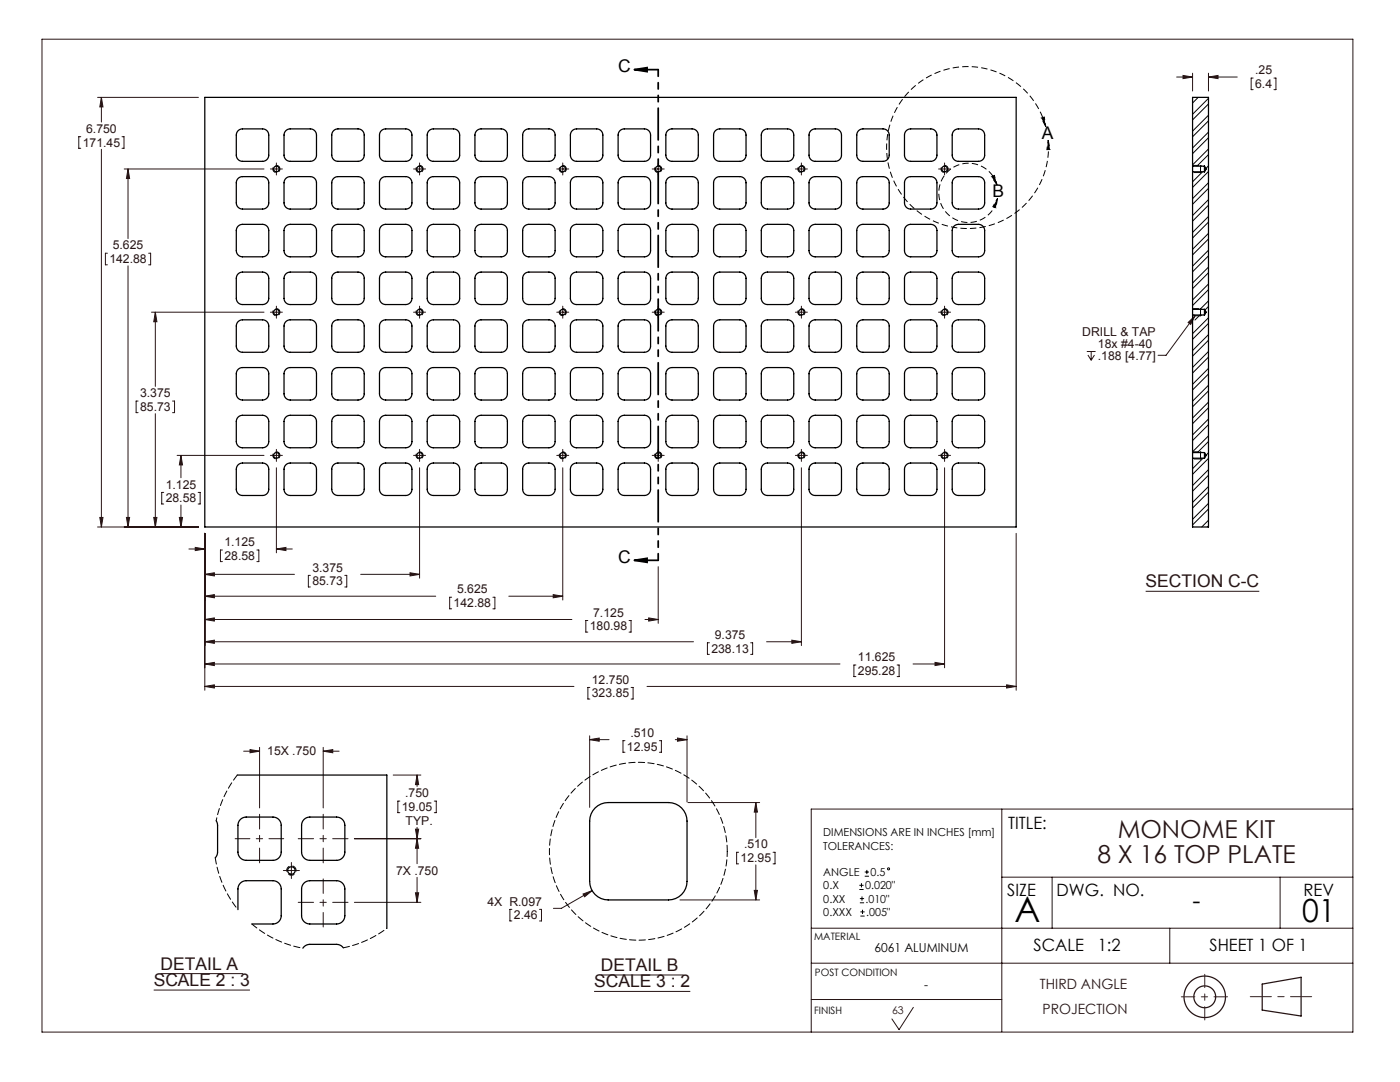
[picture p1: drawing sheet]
<svg xmlns="http://www.w3.org/2000/svg" width="279mm" height="216mm" viewBox="0 0 279 216" stroke-linecap="round" stroke-linejoin="round" font-family="sans-serif">
<g fill="none" stroke="#271414" stroke-width=".2">
<path d="M8.4 7.8h261.6v198.1h-261.6zM19.5 19.4h20.1M20.2 19.4l.4 1.9h-.7zM20.2 19.4v5M234.8 15.4h3.2M236.1 15.1l1.9 .3-1.9 .3zM238 14.6v3.6M241.2 15.4l1.9-.3v.6zM241.2 14.6v3.6M241.2 15.4h5.7M250.1 15.6h-.4v2.3h.4M254.2 15.6h.4v2.3h-.4"/>
<path d="M16.1 27.3h-.4v2.3h.4M20.2 29.8v75.4M24.4 27.3h.3v2.3h-.3M24.8 33.7h27.9M25.5 33.7l.4 1.9h-.7zM25.5 33.7v13.9M54.5 33.7h1.3M55.2 33.1v1.3M83.1 33.7h1.3M83.7 33.1v1.3M111.7 33.7h1.2M112.3 33.1v1.3"/>
<path d="M130.7 33.7h1.3M131.4 33.1v1.3M159.3 33.7h1.3M159.9 33.1v1.3M187.9 33.7h1.2M188.5 33.1v1.3M21.4 50.5h-.4v2.3h.4M25.5 53v52.2M29.7 50.5h.4v2.3h-.4M30.2 62.3h22.5M31 62.3l.3 1.9h-.6zM31 62.3v14.8"/>
<path d="M54.5 62.3h1.3M55.2 61.7v1.2M83.1 62.3h1.3M83.7 61.7v1.2M111.7 62.3h1.2M112.3 61.7v1.2M130.7 62.3h1.3M131.4 61.7v1.2M159.3 62.3h1.3M159.9 61.7v1.2M187.9 62.3h1.2M188.5 61.7v1.2"/>
<path d="M216.9 70.1h1.7M217.1 70.8l.7 1.1M217.8 70.1v1.8M218.4 70.8l-.6 1.1M237.1 64.4l1.4-1.4-.9 1.7zM238.5 63l-5.8 7.9h-1.6M27.6 80h-.4v2.3h.4M31 82.5v22.7M32.7 98.3h-.4v2.3h.4M34.4 80h.4v2.3h-.4M35.3 90.9h17.4M36.1 90.9l.3 1.9h-.6z"/>
<path d="M36.1 90.9v4.4M39.5 98.3h.4v2.3h-.4M54.5 90.9h1.3M55.2 90.2v1.3M55.2 93.3v17M83.1 90.9h1.3M83.7 90.2v1.3M83.7 93.3v22.1M111.7 90.9h1.2M112.3 90.2v1.3M112.3 93.3v26.4M130.7 90.9h1.3"/>
<path d="M131.4 90.2v1.3M159.3 90.9h1.3M159.9 90.2v1.3M159.9 93.3v35.5M187.9 90.9h1.2M188.5 90.2v1.3M188.5 93.3v40M19.5 105.2h20.1M19.9 103.3h.7l-.4 1.9zM25.2 103.3h.7l-.4 1.9zM30.7 103.3h.6l-.3 1.9zM35.8 103.3h.6l-.3 1.9z"/>
<path d="M36.1 100.8v4.4M37.7 109.5h3.2M39 109.2l1.9 .3-1.9 .4zM40.9 114.6l1.9-.3v.6zM40.9 119l1.9-.4v.7zM40.9 106.4v31.3M40.9 114.6h17.9M40.9 119h46.1M44.4 109.7h-.4v2.4h.4M51.3 109.7h.4v2.4h-.4M55.2 109.5l1.9-.3v.7zM55.2 109.5h3.1"/>
<path d="M61.9 114.8h-.4v2.3h.4M68.8 114.8h.4v2.3h-.4M72 114.6h11.7M81.8 114.3l1.9 .3-1.9 .3zM90.1 119.2h-.4v2.3h.4M98.4 119.2h.4v2.3h-.4M101.5 119h10.8M110.4 118.6l1.9 .4-1.9 .3zM131.4 113.1v11.3M202.8 106.4v31.3M228.6 118h22.7M40.9 123.6l1.9-.3v.6z"/>
<path d="M40.9 137l1.9-.3v.6zM40.9 128.1l1.9-.4v.7zM40.9 132.5l1.9-.3v.6zM40.9 123.6h73.2M40.9 137h73.6M40.9 128.1h97.5M40.9 132.5h126.7M117.3 123.8h-.4v2.3h.4M117.7 137.2h-.4v2.3h.4M125.5 123.8h.4v2.3h-.4M126 137.2h.3v2.3h-.3M128.7 123.6h2.7"/>
<path d="M129.1 137h73.7M129.5 123.3l1.9 .3-1.9 .3zM141.6 128.3h-.4v2.3h.4M149.8 128.3h.4v2.3h-.4M153 128.1h6.9M158 127.7l1.9 .4-1.9 .3zM170.8 132.7h-.4v2.3h.4M179 132.7h.4v2.3h-.4M182.2 132.5h6.3M186.6 132.2l1.9 .3-1.9 .3zM200.9 136.7l1.9 .3-1.9 .3zM48.6 149.9h3.2"/>
<path d="M49.9 149.6l1.9 .3-1.9 .3zM51.8 149.1v12.1M64.5 149.9l1.9-.3v.6zM64.5 149.1v12.1M64.5 149.9h3.2M78.5 154.7h5.5M79.8 159.8h-.4v2.4h.4M83.2 154.7l.4 1.9h-.7zM83.2 154.7v2.2M86.7 159.8h.4v2.4h-.4M117.7 147.6l1.9-.3v.6zM117.7 146.8v14.3"/>
<path d="M117.7 147.6h3.9M124.7 147.8h-.4v2.3h.4M131.6 147.8h.4v2.3h-.4M134.8 147.6h2.3M135.2 147.3l1.9 .3-1.9 .3zM137.1 146.8v13.2M57.3 173.7h1.7M58.2 172.9v1.6M70.7 167.4h13.3M82.9 165.4h.7l-.4 2zM82.9 178.1h.7l-.4 2zM83.2 167.4l.4 1.9h-.7z"/>
<path d="M83.2 165.1v7.2M83.2 175.1v5M116.4 178.4l1.8-.7-1.5 1.2zM118.2 177.7l-6.2 3.5h-1.6M135.7 179.6h15.9M137.3 160.1h14.3M147.4 170.1h-.4v2.3h.4M150.5 177.7h.7l-.4 1.9zM150.8 160.1l.4 1.9h-.7zM150.8 160.1v7M150.8 172.6v7M154.3 170.1h.4v2.3h-.4"/>
<path d="M199.9 175h70.1M199.9 161.4v44.5M210 175v10.2M255.5 175v10.2M270 161.4h-108.1v44.5M30.7 197.6h19.2M32 194.3h16.5M70.7 180.1h13.3M102.2 181.5h-.4v2.3h.4M107.7 181.5h.4v2.3h-.4M118.6 197.8h19.2M119.9 194.5h16.5"/>
<path d="M161.9 185.2h108.1M161.9 192.2h108.1M161.9 199.4h38M233.5 185.2v7M182.3 201l-2.9 4.5-1.4-2.2"/>
</g>
<g fill="none" stroke="#000" stroke-width=".2">
<path d="M239.6 33v1.4M239.6 61.6v1.4M239.6 90.2v1.4M171.5 177.5h.8M171.5 176.7h.8M171.6 179.3h.8M171.9 176.2v.9M172 178.9v.8M172.6 174.8h.8M172.6 174h.8M173 173.6v.8M171.6 180.1h.8"/>
<path d="M171.7 182.8h.9M171.7 182h.9M172.1 181.5v.9"/>
<circle cx="177.3" cy="173.4" r=".21"/>
</g>
<g fill="none" stroke="#000" stroke-width=".2" stroke-dasharray="1.3 .6" stroke-linecap="butt">
<path d="M55.9 33.7a.71 .71 0 0 0-1.1-.6 .71 .71 0 0 0-.1 1.2 .71 .71 0 0 0 1.2-.5v-.1M84.4 33.7a.71 .71 0 0 0-1-.6 .71 .71 0 0 0-.1 1.2 .71 .71 0 0 0 1.1-.5v-.1M113 33.7a.71 .71 0 0 0-1-.6 .71 .71 0 0 0-.1 1.2 .71 .71 0 0 0 1.1-.5v-.1M132.1 33.7a.71 .71 0 0 0-1.1-.6 .71 .71 0 0 0-.1 1.2 .71 .71 0 0 0 1.2-.5v-.1M160.6 33.7a.71 .71 0 0 0-1-.6 .71 .71 0 0 0-.1 1.2 .71 .71 0 0 0 1.1-.5v-.1M189.2 33.7a.71 .71 0 0 0-1-.6 .71 .71 0 0 0-.1 1.2 .71 .71 0 0 0 1.1-.5v-.1M199 36.9a5.9 5.9 0 0 0-9.3-3.1 5.9 5.9 0 0 0 .5 9.7 5.9 5.9 0 0 0 8.9-3.9M199 36.9l-1.1-1.6 .6-.3 .5 1.9M199.1 39.6l-.3 1.9-.6-.3 .9-1.6M208.7 25.3a16.2 16.2 0 0 0-26.4-7.9 16.2 16.2 0 0 0 4.9 27.1 16.2 16.2 0 0 0 22-16.6M208.7 25.3l-.9-1.7 .6-.2 .3 1.9M209.2 27.9l.4 1.9-.7 .1 .3-2"/>
<path d="M55.9 62.3a.71 .71 0 0 0-1.1-.6 .71 .71 0 0 0-.1 1.2 .71 .71 0 0 0 1.2-.5v-.1M84.4 62.3a.71 .71 0 0 0-1-.6 .71 .71 0 0 0-.1 1.2 .71 .71 0 0 0 1.1-.5v-.1M113 62.3a.71 .71 0 0 0-1-.6 .71 .71 0 0 0-.1 1.2 .71 .71 0 0 0 1.1-.5v-.1M132.1 62.3a.71 .71 0 0 0-1.1-.6 .71 .71 0 0 0-.1 1.2 .71 .71 0 0 0 1.2-.5v-.1M160.6 62.3a.71 .71 0 0 0-1-.6 .71 .71 0 0 0-.1 1.2 .71 .71 0 0 0 1.1-.5v-.1M189.2 62.3a.71 .71 0 0 0-1-.6 .71 .71 0 0 0-.1 1.2 .71 .71 0 0 0 1.1-.5v-.1M55.9 90.9a.71 .71 0 0 0-1.1-.7 .71 .71 0 0 0-.1 1.2 .71 .71 0 0 0 1.2-.4v-.1M84.4 90.9a.71 .71 0 0 0-1-.7 .71 .71 0 0 0-.1 1.2 .71 .71 0 0 0 1.1-.4v-.1M113 90.9a.71 .71 0 0 0-1-.7 .71 .71 0 0 0-.1 1.2 .71 .71 0 0 0 1.1-.4v-.1M132.1 90.9a.71 .71 0 0 0-1.1-.7 .71 .71 0 0 0-.1 1.2 .71 .71 0 0 0 1.2-.4v-.1M160.6 90.9a.71 .71 0 0 0-1-.7 .71 .71 0 0 0-.1 1.2 .71 .71 0 0 0 1.1-.4v-.1M189.2 90.9a.71 .71 0 0 0-1-.7 .71 .71 0 0 0-.1 1.2 .71 .71 0 0 0 1.1-.4v-.1"/>
<path d="M59.1 173.7a.95 .95 0 0 0-1.3-.9 .95 .95 0 0 0-.3 1.6 .95 .95 0 0 0 1.5-.4l.1-.3"/>
</g>
<path d="M126.6 13.9l2.5-.4v.8zM126.6 13.9h4.8M126.6 111.8l2.5-.4v.8zM126.6 111.8h4.8" fill="none" stroke="#000" stroke-width=".35"/>
<g fill="none" stroke="#271414" stroke-width=".25">
<path d="M251.9 196.4l7.8-1.4v7.7l-7.8-1.1z"/>
<circle cx="240.4" cy="198.9" r="4.1"/>
<circle cx="240.4" cy="198.9" r="2.18"/>
</g>
<path d="M238 33h1.6M239.6 33l.2 .2M239.6 34.4h-1.6M239.8 34.3l-.2 .1M238 61.6h1.6M239.6 61.6l.2 .1M239.6 63h-1.6M239.8 62.9l-.2 .1M238 90.2h1.6M239.6 90.2l.2 .1M239.6 91.6h-1.6M239.8 91.4l-.2 .2" fill="none" stroke="#000" stroke-width=".2" stroke-dasharray="1.3 .6"/>
<g fill="none" stroke="#271414" stroke-width=".2" stroke-dasharray="15.2 1.3 1.3 1.3">
<path d="M54.5 33.7h-.5M55.2 33.1v-.6M55.2 34.4v.5M55.8 33.7h.6M83.1 33.7h-.6M83.7 33.1v-.6M83.7 34.4v.5M84.4 33.7h.5M111.7 33.7h-.6M112.3 33.1v-.6M112.3 34.4v.5M112.9 33.7h.6"/>
<path d="M130.7 33.7h-.5M131.4 33.1v-.6M131.4 34.4v.5M132 33.7h.6M159.3 33.7h-.6M159.9 33.1v-.6M159.9 34.4v.5M160.6 33.7h.5M187.9 33.7h-.6M188.5 33.1v-.6M188.5 34.4v.5M189.1 33.7h.6"/>
<path d="M54.5 62.3h-.5M55.2 61.7v-.6M55.2 62.9v.6M55.8 62.3h.6M83.1 62.3h-.6M83.7 61.7v-.6M83.7 62.9v.6M84.4 62.3h.5M111.7 62.3h-.6M112.3 61.7v-.6M112.3 62.9v.6M112.9 62.3h.6"/>
<path d="M130.7 62.3h-.5M131.4 61.7v-.6M131.4 62.9v.6M132 62.3h.6M159.3 62.3h-.6M159.9 61.7v-.6M159.9 62.9v.6M160.6 62.3h.5M187.9 62.3h-.6M188.5 61.7v-.6M188.5 62.9v.6M189.1 62.3h.6"/>
<path d="M54.5 90.9h-.5M55.2 90.2v-.5M55.2 91.5v.6M55.8 90.9h.6M83.1 90.9h-.6M83.7 90.2v-.5M83.7 91.5v.6M84.4 90.9h.5M111.7 90.9h-.6M112.3 90.2v-.5M112.3 91.5v.6M112.9 90.9h.6"/>
<path d="M130.7 90.9h-.5M131.4 90.2v-.5M131.4 91.5v.6M132 90.9h.6M159.3 90.9h-.6M159.9 90.2v-.5M159.9 91.5v.6M160.6 90.9h.5M187.9 90.9h-.6M188.5 90.2v-.5M188.5 91.5v.6M189.1 90.9h.6"/>
<path d="M57.3 173.7h-.7M58.2 172.9v-.8M58.2 174.5v.8M59 173.7h.8"/>
</g>
<path d="M131.4 13.9v97.9" fill="none" stroke="#000" stroke-width=".35" stroke-dasharray="6.3 1.3 1.3 1.3 1.3 1.3" stroke-dashoffset="5"/>
<path d="M51.8 162.5v9.7M56.6 167.4h-9.7M64.5 162.5v9.7" fill="none" stroke="#271414" stroke-width=".2" stroke-dasharray="15.2 1.3 1.3 1.3" stroke-dashoffset="12.3"/>
<path d="M69.5 167.4h-10M69.5 180.1h-10" fill="none" stroke="#271414" stroke-width=".2" stroke-dasharray="15.2 1.3 1.3 1.3" stroke-dashoffset="12.2"/>
<path d="M64.5 175.4v9.6" fill="none" stroke="#271414" stroke-width=".2" stroke-dasharray="15.2 1.3 1.3 1.3" stroke-dashoffset="12.4"/>
<path d="M240.4 194.4v9.1" fill="none" stroke="#400040" stroke-width=".2" stroke-dasharray="15.2 1.3 1.3 1.3" stroke-dashoffset="12.6"/>
<path d="M235.8 198.9h9.2" fill="none" stroke="#400040" stroke-width=".2" stroke-dasharray="15.2 1.3 1.3 1.3" stroke-dashoffset="12.5"/>
<path d="M249.5 198.9h12.3" fill="none" stroke="#400040" stroke-width=".2" stroke-dasharray="15.2 1.3 1.3 1.3" stroke-dashoffset="11"/>
<g fill="#271414">
<path d="M237.1 64.4l1.4-1.4-.9 1.7z"/>
<path d="M236.1 15.1l1.9 .3-1.9 .3zM241.2 15.4l1.9-.3v.6z"/>
</g>
<g fill="#000">
<path d="M126.6 13.9l2.5-.4v.8zM126.6 111.8l2.5-.4v.8z"/>
<path d="M207.8 23.6l.6-.2 .3 1.9zM209.2 27.9l.4 1.9-.7 .1zM197.9 35.3l.6-.3 .5 1.9zM199.1 39.6l-.3 1.9-.6-.3z"/>
</g>
<g fill="#271414">
<path d="M40.9 123.6l1.9-.3v.6zM129.5 123.3l1.9 .3-1.9 .3zM83.2 154.7l.4 1.9h-.7zM82.9 165.4h.7l-.4 2zM83.2 167.4l.4 1.9h-.7zM82.9 178.1h.7l-.4 2zM64.5 149.9l1.9-.3v.6zM49.9 149.6l1.9 .3-1.9 .3z"/>
<path d="M40.9 137l1.9-.3v.6zM200.9 136.7l1.9 .3-1.9 .3zM39 109.2l1.9 .3-1.9 .4zM55.2 109.5l1.9-.3v.7zM40.9 114.6l1.9-.3v.6zM81.8 114.3l1.9 .3-1.9 .3zM40.9 119l1.9-.4v.7zM110.4 118.6l1.9 .4-1.9 .3zM40.9 128.1l1.9-.4v.7zM158 127.7l1.9 .4-1.9 .3zM40.9 132.5l1.9-.3v.6zM186.6 132.2l1.9 .3-1.9 .3zM35.8 103.3h.6l-.3 1.9zM36.1 90.9l.3 1.9h-.6zM30.7 103.3h.6l-.3 1.9zM31 62.3l.3 1.9h-.6zM25.2 103.3h.7l-.4 1.9zM25.5 33.7l.4 1.9h-.7zM19.9 103.3h.7l-.4 1.9zM20.2 19.4l.4 1.9h-.7zM117.7 147.6l1.9-.3v.6zM135.2 147.3l1.9 .3-1.9 .3zM150.8 160.1l.4 1.9h-.7zM150.5 177.7h.7l-.4 1.9zM116.4 178.4l.3 .5 1.5-1.2z"/>
</g>
<g fill="none" stroke="#000" stroke-width=".25">
<path d="M40.9 19.4h161.9v85.8h-161.9zM47.5 35.6l.9-.4h4a1.23 1.23 0 0 1 1.2 1.3v4a1.23 1.23 0 0 1-1.2 1.2h-4a1.23 1.23 0 0 1-1.2-1.2v-4zM47.5 26.1l.9-.4h4a1.23 1.23 0 0 1 1.2 1.2v4.1a1.23 1.23 0 0 1-1.2 1.2h-4a1.23 1.23 0 0 1-1.2-1.2v-4.1zM57 35.6l.9-.4h4a1.23 1.23 0 0 1 1.3 1.3v4a1.23 1.23 0 0 1-1.3 1.2h-4a1.23 1.23 0 0 1-1.2-1.2v-4zM57 26.1l.9-.4h4a1.23 1.23 0 0 1 1.3 1.2v4.1a1.23 1.23 0 0 1-1.3 1.2h-4a1.23 1.23 0 0 1-1.2-1.2v-4.1zM66.6 35.6l.8-.4h4.1a1.23 1.23 0 0 1 1.2 1.3v4a1.23 1.23 0 0 1-1.2 1.2h-4.1a1.23 1.23 0 0 1-1.2-1.2v-4zM66.6 26.1l.8-.4h4.1a1.23 1.23 0 0 1 1.2 1.2v4.1a1.23 1.23 0 0 1-1.2 1.2h-4.1a1.23 1.23 0 0 1-1.2-1.2v-4.1zM76.1 35.6l.9-.4h4a1.23 1.23 0 0 1 1.2 1.3v4a1.23 1.23 0 0 1-1.2 1.2h-4a1.23 1.23 0 0 1-1.3-1.2v-4zM76.1 26.1l.9-.4h4a1.23 1.23 0 0 1 1.2 1.2v4.1a1.23 1.23 0 0 1-1.2 1.2h-4a1.23 1.23 0 0 1-1.3-1.2v-4.1zM85.6 35.6l.9-.4h4a1.23 1.23 0 0 1 1.2 1.3v4a1.23 1.23 0 0 1-1.2 1.2h-4a1.23 1.23 0 0 1-1.2-1.2v-4zM85.6 26.1l.9-.4h4a1.23 1.23 0 0 1 1.2 1.2v4.1a1.23 1.23 0 0 1-1.2 1.2h-4a1.23 1.23 0 0 1-1.2-1.2v-4.1zM95.1 35.6l.9-.4h4a1.23 1.23 0 0 1 1.3 1.3v4a1.23 1.23 0 0 1-1.3 1.2h-4a1.23 1.23 0 0 1-1.2-1.2v-4z"/>
<path d="M95.1 26.1l.9-.4h4a1.23 1.23 0 0 1 1.3 1.2v4.1a1.23 1.23 0 0 1-1.3 1.2h-4a1.23 1.23 0 0 1-1.2-1.2v-4.1zM104.7 35.6l.8-.4h4.1a1.23 1.23 0 0 1 1.2 1.3v4a1.23 1.23 0 0 1-1.2 1.2h-4.1a1.23 1.23 0 0 1-1.2-1.2v-4zM104.7 26.1l.8-.4h4.1a1.23 1.23 0 0 1 1.2 1.2v4.1a1.23 1.23 0 0 1-1.2 1.2h-4.1a1.23 1.23 0 0 1-1.2-1.2v-4.1zM114.2 35.6l.9-.4h4a1.23 1.23 0 0 1 1.2 1.3v4a1.23 1.23 0 0 1-1.2 1.2h-4a1.23 1.23 0 0 1-1.3-1.2v-4zM114.2 26.1l.9-.4h4a1.23 1.23 0 0 1 1.2 1.2v4.1a1.23 1.23 0 0 1-1.2 1.2h-4a1.23 1.23 0 0 1-1.3-1.2v-4.1zM123.7 35.6l.9-.4h4a1.23 1.23 0 0 1 1.2 1.3v4a1.23 1.23 0 0 1-1.2 1.2h-4a1.23 1.23 0 0 1-1.2-1.2v-4zM123.7 26.1l.9-.4h4a1.23 1.23 0 0 1 1.2 1.2v4.1a1.23 1.23 0 0 1-1.2 1.2h-4a1.23 1.23 0 0 1-1.2-1.2v-4.1zM133.2 35.6l.9-.4h4a1.23 1.23 0 0 1 1.3 1.3v4a1.23 1.23 0 0 1-1.3 1.2h-4a1.23 1.23 0 0 1-1.2-1.2v-4zM133.2 26.1l.9-.4h4a1.23 1.23 0 0 1 1.3 1.2v4.1a1.23 1.23 0 0 1-1.3 1.2h-4a1.23 1.23 0 0 1-1.2-1.2v-4.1zM142.8 35.6l.8-.4h4.1a1.23 1.23 0 0 1 1.2 1.3v4a1.23 1.23 0 0 1-1.2 1.2h-4.1a1.23 1.23 0 0 1-1.2-1.2v-4zM142.8 26.1l.8-.4h4.1a1.23 1.23 0 0 1 1.2 1.2v4.1a1.23 1.23 0 0 1-1.2 1.2h-4.1a1.23 1.23 0 0 1-1.2-1.2v-4.1zM152.3 35.6l.9-.4h4a1.23 1.23 0 0 1 1.2 1.3v4a1.23 1.23 0 0 1-1.2 1.2h-4a1.23 1.23 0 0 1-1.3-1.2v-4z"/>
<path d="M152.3 26.1l.9-.4h4a1.23 1.23 0 0 1 1.2 1.2v4.1a1.23 1.23 0 0 1-1.2 1.2h-4a1.23 1.23 0 0 1-1.3-1.2v-4.1zM161.8 35.6l.9-.4h4a1.23 1.23 0 0 1 1.2 1.3v4a1.23 1.23 0 0 1-1.2 1.2h-4a1.23 1.23 0 0 1-1.2-1.2v-4zM161.8 26.1l.9-.4h4a1.23 1.23 0 0 1 1.2 1.2v4.1a1.23 1.23 0 0 1-1.2 1.2h-4a1.23 1.23 0 0 1-1.2-1.2v-4.1zM171.3 35.6l.9-.4h4a1.23 1.23 0 0 1 1.3 1.3v4a1.23 1.23 0 0 1-1.3 1.2h-4a1.23 1.23 0 0 1-1.2-1.2v-4zM171.3 26.1l.9-.4h4a1.23 1.23 0 0 1 1.3 1.2v4.1a1.23 1.23 0 0 1-1.3 1.2h-4a1.23 1.23 0 0 1-1.2-1.2v-4.1zM180.9 35.6l.8-.4h4.1a1.23 1.23 0 0 1 1.2 1.3v4a1.23 1.23 0 0 1-1.2 1.2h-4.1a1.23 1.23 0 0 1-1.2-1.2v-4zM180.9 26.1l.8-.4h4.1a1.23 1.23 0 0 1 1.2 1.2v4.1a1.23 1.23 0 0 1-1.2 1.2h-4.1a1.23 1.23 0 0 1-1.2-1.2v-4.1zM190.4 35.6l.9-.4h4a1.23 1.23 0 0 1 1.2 1.3v4a1.23 1.23 0 0 1-1.2 1.2h-4a1.23 1.23 0 0 1-1.3-1.2v-4zM190.4 26.1l.9-.4h4a1.23 1.23 0 0 1 1.2 1.2v4.1a1.23 1.23 0 0 1-1.2 1.2h-4a1.23 1.23 0 0 1-1.3-1.2v-4.1zM238 33.2v1.1M238 33.2v-13.8h3.2v85.8h-3.2v-13.8M238 33.2h2.4"/>
<path d="M238 34.3v27.4M238 34.3h2.4M240.4 33.2v1.1M240.4 33.2l.3 .5-.3 .6M47.5 54.7l.9-.4h4a1.23 1.23 0 0 1 1.2 1.2v4a1.23 1.23 0 0 1-1.2 1.3h-4a1.23 1.23 0 0 1-1.2-1.3v-4zM47.5 45.1l.9-.3h4a1.23 1.23 0 0 1 1.2 1.2v4a1.23 1.23 0 0 1-1.2 1.2h-4a1.23 1.23 0 0 1-1.2-1.2v-4zM57 54.7l.9-.4h4a1.23 1.23 0 0 1 1.3 1.2v4a1.23 1.23 0 0 1-1.3 1.3h-4a1.23 1.23 0 0 1-1.2-1.3v-4zM57 45.1l.9-.3h4a1.23 1.23 0 0 1 1.3 1.2v4a1.23 1.23 0 0 1-1.3 1.2h-4a1.23 1.23 0 0 1-1.2-1.2v-4zM66.6 54.7l.8-.4h4.1a1.23 1.23 0 0 1 1.2 1.2v4a1.23 1.23 0 0 1-1.2 1.3h-4.1a1.23 1.23 0 0 1-1.2-1.3v-4zM66.6 45.1l.8-.3h4.1a1.23 1.23 0 0 1 1.2 1.2v4a1.23 1.23 0 0 1-1.2 1.2h-4.1a1.23 1.23 0 0 1-1.2-1.2v-4zM76.1 54.7l.9-.4h4a1.23 1.23 0 0 1 1.2 1.2v4a1.23 1.23 0 0 1-1.2 1.3h-4a1.23 1.23 0 0 1-1.3-1.3v-4zM76.1 45.1l.9-.3h4a1.23 1.23 0 0 1 1.2 1.2v4a1.23 1.23 0 0 1-1.2 1.2h-4a1.23 1.23 0 0 1-1.3-1.2v-4z"/>
<path d="M85.6 54.7l.9-.4h4a1.23 1.23 0 0 1 1.2 1.2v4a1.23 1.23 0 0 1-1.2 1.3h-4a1.23 1.23 0 0 1-1.2-1.3v-4zM85.6 45.1l.9-.3h4a1.23 1.23 0 0 1 1.2 1.2v4a1.23 1.23 0 0 1-1.2 1.2h-4a1.23 1.23 0 0 1-1.2-1.2v-4zM95.1 54.7l.9-.4h4a1.23 1.23 0 0 1 1.3 1.2v4a1.23 1.23 0 0 1-1.3 1.3h-4a1.23 1.23 0 0 1-1.2-1.3v-4zM95.1 45.1l.9-.3h4a1.23 1.23 0 0 1 1.3 1.2v4a1.23 1.23 0 0 1-1.3 1.2h-4a1.23 1.23 0 0 1-1.2-1.2v-4zM104.7 54.7l.8-.4h4.1a1.23 1.23 0 0 1 1.2 1.2v4a1.23 1.23 0 0 1-1.2 1.3h-4.1a1.23 1.23 0 0 1-1.2-1.3v-4zM104.7 45.1l.8-.3h4.1a1.23 1.23 0 0 1 1.2 1.2v4a1.23 1.23 0 0 1-1.2 1.2h-4.1a1.23 1.23 0 0 1-1.2-1.2v-4zM114.2 54.7l.9-.4h4a1.23 1.23 0 0 1 1.2 1.2v4a1.23 1.23 0 0 1-1.2 1.3h-4a1.23 1.23 0 0 1-1.3-1.3v-4zM114.2 45.1l.9-.3h4a1.23 1.23 0 0 1 1.2 1.2v4a1.23 1.23 0 0 1-1.2 1.2h-4a1.23 1.23 0 0 1-1.3-1.2v-4zM123.7 54.7l.9-.4h4a1.23 1.23 0 0 1 1.2 1.2v4a1.23 1.23 0 0 1-1.2 1.3h-4a1.23 1.23 0 0 1-1.2-1.3v-4zM123.7 45.1l.9-.3h4a1.23 1.23 0 0 1 1.2 1.2v4a1.23 1.23 0 0 1-1.2 1.2h-4a1.23 1.23 0 0 1-1.2-1.2v-4zM133.2 54.7l.9-.4h4a1.23 1.23 0 0 1 1.3 1.2v4a1.23 1.23 0 0 1-1.3 1.3h-4a1.23 1.23 0 0 1-1.2-1.3v-4zM133.2 45.1l.9-.3h4a1.23 1.23 0 0 1 1.3 1.2v4a1.23 1.23 0 0 1-1.3 1.2h-4a1.23 1.23 0 0 1-1.2-1.2v-4z"/>
<path d="M142.8 54.7l.8-.4h4.1a1.23 1.23 0 0 1 1.2 1.2v4a1.23 1.23 0 0 1-1.2 1.3h-4.1a1.23 1.23 0 0 1-1.2-1.3v-4zM142.8 45.1l.8-.3h4.1a1.23 1.23 0 0 1 1.2 1.2v4a1.23 1.23 0 0 1-1.2 1.2h-4.1a1.23 1.23 0 0 1-1.2-1.2v-4zM152.3 54.7l.9-.4h4a1.23 1.23 0 0 1 1.2 1.2v4a1.23 1.23 0 0 1-1.2 1.3h-4a1.23 1.23 0 0 1-1.3-1.3v-4zM152.3 45.1l.9-.3h4a1.23 1.23 0 0 1 1.2 1.2v4a1.23 1.23 0 0 1-1.2 1.2h-4a1.23 1.23 0 0 1-1.3-1.2v-4zM161.8 54.7l.9-.4h4a1.23 1.23 0 0 1 1.2 1.2v4a1.23 1.23 0 0 1-1.2 1.3h-4a1.23 1.23 0 0 1-1.2-1.3v-4zM161.8 45.1l.9-.3h4a1.23 1.23 0 0 1 1.2 1.2v4a1.23 1.23 0 0 1-1.2 1.2h-4a1.23 1.23 0 0 1-1.2-1.2v-4zM171.3 54.7l.9-.4h4a1.23 1.23 0 0 1 1.3 1.2v4a1.23 1.23 0 0 1-1.3 1.3h-4a1.23 1.23 0 0 1-1.2-1.3v-4zM171.3 45.1l.9-.3h4a1.23 1.23 0 0 1 1.3 1.2v4a1.23 1.23 0 0 1-1.3 1.2h-4a1.23 1.23 0 0 1-1.2-1.2v-4zM180.9 54.7l.8-.4h4.1a1.23 1.23 0 0 1 1.2 1.2v4a1.23 1.23 0 0 1-1.2 1.3h-4.1a1.23 1.23 0 0 1-1.2-1.3v-4zM180.9 45.1l.8-.3h4.1a1.23 1.23 0 0 1 1.2 1.2v4a1.23 1.23 0 0 1-1.2 1.2h-4.1a1.23 1.23 0 0 1-1.2-1.2v-4zM190.4 54.7l.9-.4h4a1.23 1.23 0 0 1 1.2 1.2v4a1.23 1.23 0 0 1-1.2 1.3h-4a1.23 1.23 0 0 1-1.3-1.3v-4zM190.4 45.1l.9-.3h4a1.23 1.23 0 0 1 1.2 1.2v4a1.23 1.23 0 0 1-1.2 1.2h-4a1.23 1.23 0 0 1-1.3-1.2v-4z"/>
<path d="M47.5 73.7l.9-.4h4a1.23 1.23 0 0 1 1.2 1.3v4a1.23 1.23 0 0 1-1.2 1.2h-4a1.23 1.23 0 0 1-1.2-1.2v-4zM47.5 64.2l.9-.4h4a1.23 1.23 0 0 1 1.2 1.2v4.1a1.23 1.23 0 0 1-1.2 1.2h-4a1.23 1.23 0 0 1-1.2-1.2v-4.1zM57 73.7l.9-.4h4a1.23 1.23 0 0 1 1.3 1.3v4a1.23 1.23 0 0 1-1.3 1.2h-4a1.23 1.23 0 0 1-1.2-1.2v-4zM57 64.2l.9-.4h4a1.23 1.23 0 0 1 1.3 1.2v4.1a1.23 1.23 0 0 1-1.3 1.2h-4a1.23 1.23 0 0 1-1.2-1.2v-4.1zM66.6 73.7l.8-.4h4.1a1.23 1.23 0 0 1 1.2 1.3v4a1.23 1.23 0 0 1-1.2 1.2h-4.1a1.23 1.23 0 0 1-1.2-1.2v-4zM66.6 64.2l.8-.4h4.1a1.23 1.23 0 0 1 1.2 1.2v4.1a1.23 1.23 0 0 1-1.2 1.2h-4.1a1.23 1.23 0 0 1-1.2-1.2v-4.1zM76.1 73.7l.9-.4h4a1.23 1.23 0 0 1 1.2 1.3v4a1.23 1.23 0 0 1-1.2 1.2h-4a1.23 1.23 0 0 1-1.3-1.2v-4zM76.1 64.2l.9-.4h4a1.23 1.23 0 0 1 1.2 1.2v4.1a1.23 1.23 0 0 1-1.2 1.2h-4a1.23 1.23 0 0 1-1.3-1.2v-4.1zM85.6 73.7l.9-.4h4a1.23 1.23 0 0 1 1.2 1.3v4a1.23 1.23 0 0 1-1.2 1.2h-4a1.23 1.23 0 0 1-1.2-1.2v-4zM85.6 64.2l.9-.4h4a1.23 1.23 0 0 1 1.2 1.2v4.1a1.23 1.23 0 0 1-1.2 1.2h-4a1.23 1.23 0 0 1-1.2-1.2v-4.1zM95.1 73.7l.9-.4h4a1.23 1.23 0 0 1 1.3 1.3v4a1.23 1.23 0 0 1-1.3 1.2h-4a1.23 1.23 0 0 1-1.2-1.2v-4zM95.1 64.2l.9-.4h4a1.23 1.23 0 0 1 1.3 1.2v4.1a1.23 1.23 0 0 1-1.3 1.2h-4a1.23 1.23 0 0 1-1.2-1.2v-4.1z"/>
<path d="M104.7 73.7l.8-.4h4.1a1.23 1.23 0 0 1 1.2 1.3v4a1.23 1.23 0 0 1-1.2 1.2h-4.1a1.23 1.23 0 0 1-1.2-1.2v-4zM104.7 64.2l.8-.4h4.1a1.23 1.23 0 0 1 1.2 1.2v4.1a1.23 1.23 0 0 1-1.2 1.2h-4.1a1.23 1.23 0 0 1-1.2-1.2v-4.1zM114.2 73.7l.9-.4h4a1.23 1.23 0 0 1 1.2 1.3v4a1.23 1.23 0 0 1-1.2 1.2h-4a1.23 1.23 0 0 1-1.3-1.2v-4zM114.2 64.2l.9-.4h4a1.23 1.23 0 0 1 1.2 1.2v4.1a1.23 1.23 0 0 1-1.2 1.2h-4a1.23 1.23 0 0 1-1.3-1.2v-4.1zM123.7 73.7l.9-.4h4a1.23 1.23 0 0 1 1.2 1.3v4a1.23 1.23 0 0 1-1.2 1.2h-4a1.23 1.23 0 0 1-1.2-1.2v-4zM123.7 64.2l.9-.4h4a1.23 1.23 0 0 1 1.2 1.2v4.1a1.23 1.23 0 0 1-1.2 1.2h-4a1.23 1.23 0 0 1-1.2-1.2v-4.1zM133.2 73.7l.9-.4h4a1.23 1.23 0 0 1 1.3 1.3v4a1.23 1.23 0 0 1-1.3 1.2h-4a1.23 1.23 0 0 1-1.2-1.2v-4zM133.2 64.2l.9-.4h4a1.23 1.23 0 0 1 1.3 1.2v4.1a1.23 1.23 0 0 1-1.3 1.2h-4a1.23 1.23 0 0 1-1.2-1.2v-4.1zM142.8 73.7l.8-.4h4.1a1.23 1.23 0 0 1 1.2 1.3v4a1.23 1.23 0 0 1-1.2 1.2h-4.1a1.23 1.23 0 0 1-1.2-1.2v-4zM142.8 64.2l.8-.4h4.1a1.23 1.23 0 0 1 1.2 1.2v4.1a1.23 1.23 0 0 1-1.2 1.2h-4.1a1.23 1.23 0 0 1-1.2-1.2v-4.1zM152.3 73.7l.9-.4h4a1.23 1.23 0 0 1 1.2 1.3v4a1.23 1.23 0 0 1-1.2 1.2h-4a1.23 1.23 0 0 1-1.3-1.2v-4zM152.3 64.2l.9-.4h4a1.23 1.23 0 0 1 1.2 1.2v4.1a1.23 1.23 0 0 1-1.2 1.2h-4a1.23 1.23 0 0 1-1.3-1.2v-4.1z"/>
<path d="M161.8 73.7l.9-.4h4a1.23 1.23 0 0 1 1.2 1.3v4a1.23 1.23 0 0 1-1.2 1.2h-4a1.23 1.23 0 0 1-1.2-1.2v-4zM161.8 64.2l.9-.4h4a1.23 1.23 0 0 1 1.2 1.2v4.1a1.23 1.23 0 0 1-1.2 1.2h-4a1.23 1.23 0 0 1-1.2-1.2v-4.1zM171.3 73.7l.9-.4h4a1.23 1.23 0 0 1 1.3 1.3v4a1.23 1.23 0 0 1-1.3 1.2h-4a1.23 1.23 0 0 1-1.2-1.2v-4zM171.3 64.2l.9-.4h4a1.23 1.23 0 0 1 1.3 1.2v4.1a1.23 1.23 0 0 1-1.3 1.2h-4a1.23 1.23 0 0 1-1.2-1.2v-4.1zM180.9 73.7l.8-.4h4.1a1.23 1.23 0 0 1 1.2 1.3v4a1.23 1.23 0 0 1-1.2 1.2h-4.1a1.23 1.23 0 0 1-1.2-1.2v-4zM180.9 64.2l.8-.4h4.1a1.23 1.23 0 0 1 1.2 1.2v4.1a1.23 1.23 0 0 1-1.2 1.2h-4.1a1.23 1.23 0 0 1-1.2-1.2v-4.1zM190.4 73.7l.9-.4h4a1.23 1.23 0 0 1 1.2 1.3v4a1.23 1.23 0 0 1-1.2 1.2h-4a1.23 1.23 0 0 1-1.3-1.2v-4zM190.4 64.2l.9-.4h4a1.23 1.23 0 0 1 1.2 1.2v4.1a1.23 1.23 0 0 1-1.2 1.2h-4a1.23 1.23 0 0 1-1.3-1.2v-4.1zM238 61.7v1.2M238 62.9v27.4M238 62.9h2.4M238 61.7h2.4"/>
<path d="M240.4 61.7v1.2M240.4 61.7l.3 .6-.3 .6M47.5 92.8l.9-.4h4a1.23 1.23 0 0 1 1.2 1.2v4a1.23 1.23 0 0 1-1.2 1.3h-4a1.23 1.23 0 0 1-1.2-1.3v-4zM47.5 83.2l.9-.3h4a1.23 1.23 0 0 1 1.2 1.2v4a1.23 1.23 0 0 1-1.2 1.2h-4a1.23 1.23 0 0 1-1.2-1.2v-4zM57 92.8l.9-.4h4a1.23 1.23 0 0 1 1.3 1.2v4a1.23 1.23 0 0 1-1.3 1.3h-4a1.23 1.23 0 0 1-1.2-1.3v-4zM57 83.2l.9-.3h4a1.23 1.23 0 0 1 1.3 1.2v4a1.23 1.23 0 0 1-1.3 1.2h-4a1.23 1.23 0 0 1-1.2-1.2v-4zM66.6 92.8l.8-.4h4.1a1.23 1.23 0 0 1 1.2 1.2v4a1.23 1.23 0 0 1-1.2 1.3h-4.1a1.23 1.23 0 0 1-1.2-1.3v-4zM66.6 83.2l.8-.3h4.1a1.23 1.23 0 0 1 1.2 1.2v4a1.23 1.23 0 0 1-1.2 1.2h-4.1a1.23 1.23 0 0 1-1.2-1.2v-4zM76.1 92.8l.9-.4h4a1.23 1.23 0 0 1 1.2 1.2v4a1.23 1.23 0 0 1-1.2 1.3h-4a1.23 1.23 0 0 1-1.3-1.3v-4zM76.1 83.2l.9-.3h4a1.23 1.23 0 0 1 1.2 1.2v4a1.23 1.23 0 0 1-1.2 1.2h-4a1.23 1.23 0 0 1-1.3-1.2v-4zM85.6 92.8l.9-.4h4a1.23 1.23 0 0 1 1.2 1.2v4a1.23 1.23 0 0 1-1.2 1.3h-4a1.23 1.23 0 0 1-1.2-1.3v-4zM85.6 83.2l.9-.3h4a1.23 1.23 0 0 1 1.2 1.2v4a1.23 1.23 0 0 1-1.2 1.2h-4a1.23 1.23 0 0 1-1.2-1.2v-4z"/>
<path d="M95.1 92.8l.9-.4h4a1.23 1.23 0 0 1 1.3 1.2v4a1.23 1.23 0 0 1-1.3 1.3h-4a1.23 1.23 0 0 1-1.2-1.3v-4zM95.1 83.2l.9-.3h4a1.23 1.23 0 0 1 1.3 1.2v4a1.23 1.23 0 0 1-1.3 1.2h-4a1.23 1.23 0 0 1-1.2-1.2v-4zM104.7 92.8l.8-.4h4.1a1.23 1.23 0 0 1 1.2 1.2v4a1.23 1.23 0 0 1-1.2 1.3h-4.1a1.23 1.23 0 0 1-1.2-1.3v-4zM104.7 83.2l.8-.3h4.1a1.23 1.23 0 0 1 1.2 1.2v4a1.23 1.23 0 0 1-1.2 1.2h-4.1a1.23 1.23 0 0 1-1.2-1.2v-4zM114.2 92.8l.9-.4h4a1.23 1.23 0 0 1 1.2 1.2v4a1.23 1.23 0 0 1-1.2 1.3h-4a1.23 1.23 0 0 1-1.3-1.3v-4zM114.2 83.2l.9-.3h4a1.23 1.23 0 0 1 1.2 1.2v4a1.23 1.23 0 0 1-1.2 1.2h-4a1.23 1.23 0 0 1-1.3-1.2v-4zM123.7 92.8l.9-.4h4a1.23 1.23 0 0 1 1.2 1.2v4a1.23 1.23 0 0 1-1.2 1.3h-4a1.23 1.23 0 0 1-1.2-1.3v-4zM123.7 83.2l.9-.3h4a1.23 1.23 0 0 1 1.2 1.2v4a1.23 1.23 0 0 1-1.2 1.2h-4a1.23 1.23 0 0 1-1.2-1.2v-4zM133.2 92.8l.9-.4h4a1.23 1.23 0 0 1 1.3 1.2v4a1.23 1.23 0 0 1-1.3 1.3h-4a1.23 1.23 0 0 1-1.2-1.3v-4zM133.2 83.2l.9-.3h4a1.23 1.23 0 0 1 1.3 1.2v4a1.23 1.23 0 0 1-1.3 1.2h-4a1.23 1.23 0 0 1-1.2-1.2v-4zM142.8 92.8l.8-.4h4.1a1.23 1.23 0 0 1 1.2 1.2v4a1.23 1.23 0 0 1-1.2 1.3h-4.1a1.23 1.23 0 0 1-1.2-1.3v-4zM142.8 83.2l.8-.3h4.1a1.23 1.23 0 0 1 1.2 1.2v4a1.23 1.23 0 0 1-1.2 1.2h-4.1a1.23 1.23 0 0 1-1.2-1.2v-4z"/>
<path d="M152.3 92.8l.9-.4h4a1.23 1.23 0 0 1 1.2 1.2v4a1.23 1.23 0 0 1-1.2 1.3h-4a1.23 1.23 0 0 1-1.3-1.3v-4zM152.3 83.2l.9-.3h4a1.23 1.23 0 0 1 1.2 1.2v4a1.23 1.23 0 0 1-1.2 1.2h-4a1.23 1.23 0 0 1-1.3-1.2v-4zM161.8 92.8l.9-.4h4a1.23 1.23 0 0 1 1.2 1.2v4a1.23 1.23 0 0 1-1.2 1.3h-4a1.23 1.23 0 0 1-1.2-1.3v-4zM161.8 83.2l.9-.3h4a1.23 1.23 0 0 1 1.2 1.2v4a1.23 1.23 0 0 1-1.2 1.2h-4a1.23 1.23 0 0 1-1.2-1.2v-4zM171.3 92.8l.9-.4h4a1.23 1.23 0 0 1 1.3 1.2v4a1.23 1.23 0 0 1-1.3 1.3h-4a1.23 1.23 0 0 1-1.2-1.3v-4zM171.3 83.2l.9-.3h4a1.23 1.23 0 0 1 1.3 1.2v4a1.23 1.23 0 0 1-1.3 1.2h-4a1.23 1.23 0 0 1-1.2-1.2v-4zM180.9 92.8l.8-.4h4.1a1.23 1.23 0 0 1 1.2 1.2v4a1.23 1.23 0 0 1-1.2 1.3h-4.1a1.23 1.23 0 0 1-1.2-1.3v-4zM180.9 83.2l.8-.3h4.1a1.23 1.23 0 0 1 1.2 1.2v4a1.23 1.23 0 0 1-1.2 1.2h-4.1a1.23 1.23 0 0 1-1.2-1.2v-4zM190.4 92.8l.9-.4h4a1.23 1.23 0 0 1 1.2 1.2v4a1.23 1.23 0 0 1-1.2 1.3h-4a1.23 1.23 0 0 1-1.3-1.3v-4zM190.4 83.2l.9-.3h4a1.23 1.23 0 0 1 1.2 1.2v4a1.23 1.23 0 0 1-1.2 1.2h-4a1.23 1.23 0 0 1-1.3-1.2v-4zM238 90.3v1.1M238 91.4h2.4"/>
<path d="M238 90.3h2.4M240.4 90.3v1.1M240.4 90.3l.3 .6-.3 .5M47.4 154.7h29.8v30.5M43.1 163.8l.3 .9v5.3l-.1 .7-.3 .5M48 163.5l.5-.3 .6-.2h5.4a1.64 1.64 0 0 1 1.6 1.7v5.3a1.64 1.64 0 0 1-1.6 1.7h-5.4a1.64 1.64 0 0 1-1.6-1.7v-5.3l.1-.7zM60.7 176.2l.5-.3 .6-.2h5.4a1.64 1.64 0 0 1 1.6 1.7v5.3a1.64 1.64 0 0 1-1.6 1.7h-5.4a1.64 1.64 0 0 1-1.6-1.7v-5.3l.1-.7zM60.7 163.5l.5-.3 .6-.2h5.4a1.64 1.64 0 0 1 1.6 1.7v5.3a1.64 1.64 0 0 1-1.6 1.7h-5.4a1.64 1.64 0 0 1-1.6-1.7v-5.3l.1-.7zM118.8 161.2a3.7 3.7 0 0 1 2.6-1.1h12a3.7 3.7 0 0 1 3.7 3.7v12.1a3.7 3.7 0 0 1-3.7 3.7h-12a3.7 3.7 0 0 1-3.7-3.7v-12.1a3.7 3.7 0 0 1 1.1-2.6zM47.5 181.5v-4.1a1.64 1.64 0 0 1 1.6-1.7h5.4a1.64 1.64 0 0 1 1.6 1.7v5.3a1.64 1.64 0 0 1-1.6 1.7h-4.2M68.5 189.1l-.4-.4-.6-.2-5.7-.1-.9 .3-.5 .5"/>
<circle cx="55.2" cy="33.7" r=".57"/>
<circle cx="83.7" cy="33.7" r=".57"/>
<circle cx="112.3" cy="33.7" r=".57"/>
<circle cx="131.4" cy="33.7" r=".57"/>
<circle cx="159.9" cy="33.7" r=".57"/>
<circle cx="188.5" cy="33.7" r=".57"/>
<circle cx="55.2" cy="62.3" r=".57"/>
<circle cx="83.7" cy="62.3" r=".57"/>
<circle cx="112.3" cy="62.3" r=".57"/>
<circle cx="131.4" cy="62.3" r=".57"/>
<circle cx="159.9" cy="62.3" r=".57"/>
<circle cx="188.5" cy="62.3" r=".57"/>
<circle cx="55.2" cy="90.9" r=".57"/>
<circle cx="83.7" cy="90.9" r=".57"/>
<circle cx="112.3" cy="90.9" r=".57"/>
<circle cx="131.4" cy="90.9" r=".57"/>
<circle cx="159.9" cy="90.9" r=".57"/>
<circle cx="188.5" cy="90.9" r=".57"/>
<circle cx="58.2" cy="173.7" r=".75"/>
</g>
<path d="M47.4 154.7l-1.5 2-1.2 2.2-.9 2.5-.7 2.4M43 171.2l.6 2.7 1 2.8 1.2 2.5 1.7 2.3M145.1 169.9l-.3-3.4-1-3.4-1.6-3.1-2.2-2.6-2.7-2.3-3.1-1.6-3.2-1-3.5-.4-3.5 .3-3.3 1-3.1 1.7-2.7 2.1-2.1 2.6-1.7 3.1-1.1 3.3-.3 3.5 .3 3.5 1 3.4 1.6 3.1 2.2 2.7 2.6 2.1 3.1 1.7 3.4 1 3.5 .4 3.4-.3 3.4-1.1 3.1-1.6 2.6-2.2 2.2-2.7 1.7-3.1 1-3.3 .3-3.4M50.3 184.4l2.3 1.7 2.4 1.4 2.7 1 2.7 .7M68.5 189.1l2.4-.6 2.2-.8 2.1-1.1 2-1.4" fill="none" stroke="#000" stroke-width=".2" stroke-dasharray="1.3 .6"/>
<g fill="none" stroke="#000" stroke-width=".2">
<path d="M239.1 19.4l-1.1 1.2M241.2 19.6l-3.2 3.2M240 34.3l-2 2M241.2 23l-3.2 3.2M241.2 26.4l-3.2 3.1M241.2 29.7l-3.2 3.2M241.2 33.1l-.5 .5M241.2 36.5l-3.2 3.1M241.2 39.8l-3.2 3.2M241.2 20.7l-3.2 3.2M241.2 24.1l-3.2 3.2M241.2 27.5l-3.2 3.2"/>
<path d="M241.2 30.8l-2.3 2.4M241.2 34.2l-3.2 3.2M241.2 37.6l-3.2 3.2M241.2 43.2l-3.2 3.2M241.2 46.6l-3.2 3.1M241.2 49.9l-3.2 3.2M241.2 53.3l-3.2 3.2M241.2 56.7l-3.2 3.1M241.2 41l-3.2 3.1M241.2 44.3l-3.2 3.2M241.2 47.7l-3.2 3.2M241.2 51.1l-3.2 3.1"/>
<path d="M241.2 54.4l-3.2 3.2M241.2 57.8l-3.2 3.2M238.4 62.9h-.1M239.5 62.9l-1 1M241.2 60l-1.7 1.7M241.2 63.4l-3.2 3.2M241.2 66.8l-3.2 3.1M241.2 70.1l-3.2 3.2M241.2 73.5l-3.2 3.2M241.2 76.9l-3.2 3.1M241.2 61.2l-.7 .7M241.2 64.5l-3.2 3.2"/>
<path d="M241.2 67.9l-3.2 3.2M241.2 71.3l-3.2 3.1M241.2 74.6l-3.2 3.2M241.2 78l-3.2 3.2M240.1 91.4l-2.1 2.1M241.2 80.2l-3.2 3.2M241.2 83.6l-3.2 3.2M241.2 87l-3.2 3.2M241.2 90.3l-.5 .5M241.2 93.7l-3.2 3.2M241.2 97.1l-3.2 3.2M241.2 81.4l-3.2 3.1"/>
<path d="M241.2 84.7l-3.2 3.2M241.2 88.1l-2.2 2.2M241.2 91.5l-3.2 3.1M241.2 94.8l-3.2 3.2M241.2 98.2l-3.2 3.2M241.2 100.4l-3.2 3.2M241.2 103.8l-1.4 1.4M241.2 101.6l-3.2 3.1M241.2 104.9l-.2 .3"/>
</g>
<text font-size="7.1" x="202.5" y="184">A</text>
<text font-size="6.3" x="259.9" y="184">01</text>
<g font-size="4.9" fill="#271414">
<text x="223.1" y="167.3">MONOME KIT</text>
<text x="219" y="172.2">8 X 16 TOP PLATE</text>
</g>
<text font-size="4.9" x="238" y="181.5">-</text>
<g font-size="3.5">
<text x="123.4" y="14.4">C</text>
<text x="207.9" y="27.8">A</text>
<text x="198.1" y="39.4">B</text>
<text x="123.4" y="112.3">C</text>
</g>
<g font-size="3.5" fill="#271414">
<text x="228.6" y="117.2">SECTION C-C</text>
<text x="30.7" y="196.8">SCALE 2 : 3</text>
<text x="32" y="193.5">DETAIL A</text>
<text x="118.6" y="197">SCALE 3 : 2</text>
<text x="119.9" y="193.8">DETAIL B</text>
</g>
<g font-size="3.4">
<text x="201.2" y="165.4">TITLE:</text>
<text x="201" y="178.7">SIZE</text>
<text x="210.9" y="178.7">DWG. NO.</text>
<text x="260.2" y="178.7">REV</text>
<text x="206.3" y="189.8">SCALE</text>
<text x="219.1" y="189.8">1:2</text>
<text x="241.4" y="189.8">SHEET 1 OF 1</text>
</g>
<g font-size="2.8" fill="#271414">
<text x="207.6" y="197.3">THIRD ANGLE</text>
<text x="208.1" y="202.3">PROJECTION</text>
</g>
<g font-size="2.5">
<text x="174.5" y="189.9">6061 ALUMINUM</text>
<text x="184.4" y="197.4">-</text>
</g>
<g font-size="2.4" fill="#271414">
<text x="250.5" y="14.8">.25</text>
<text x="250.5" y="17.5">6.4</text>
<text x="16.5" y="29.2">171.45</text>
<text x="17.2" y="26.5">6.750</text>
<text x="21.8" y="52.5">142.88</text>
<text x="22.5" y="49.8">5.625</text>
<text x="216" y="66.9">DRILL &amp; TAP</text>
<text x="219.1" y="71.8">.188 [4.77]</text>
<text x="219.1" y="69.4">18x #4-40</text>
<text x="28" y="79.3">3.375</text>
<text x="28" y="82">85.73</text>
<text x="33.1" y="97.5">1.125</text>
<text x="33.1" y="100.2">28.58</text>
<text x="44.8" y="109">1.125</text>
<text x="44.8" y="111.7">28.58</text>
<text x="62.3" y="114.1">3.375</text>
<text x="62.3" y="116.8">85.73</text>
<text x="91.2" y="118.4">5.625</text>
<text x="90.5" y="121.1">142.88</text>
<text x="117.7" y="125.8">180.98</text>
<text x="118.4" y="123.1">7.125</text>
<text x="142" y="130.2">238.13</text>
<text x="142.7" y="127.5">9.375</text>
<text x="171.2" y="131.9">11.625</text>
<text x="118.1" y="136.4">12.750</text>
<text x="171.2" y="134.7">295.28</text>
<text x="118.1" y="139.1">323.85</text>
<text x="125.1" y="149.8">12.95</text>
<text x="125.8" y="147">.510</text>
<text x="53.3" y="150.7">15X .750</text>
<text x="80.2" y="161.8">19.05</text>
<text x="80.9" y="159.1">.750</text>
<text x="80.9" y="164.5">TYP.</text>
<text x="147.8" y="172">12.95</text>
<text x="148.5" y="169.3">.510</text>
<text x="79.1" y="174.5">7X .750</text>
<text x="97.3" y="180.7">4X R.097</text>
<text x="102.6" y="183.4">2.46</text>
</g>
<g font-size="2.2">
<text x="164.3" y="166.9">DIMENSIONS ARE IN INCHES [mm]</text>
<text x="164.3" y="169.5">TOLERANCES:</text>
<text x="164.3" y="174.8">ANGLE</text>
<text x="164.3" y="177.5">0.X</text>
<text x="172.6" y="177.5">0.020&quot;</text>
<text x="173.7" y="174.8">0.5</text>
<text x="164.3" y="180.1">0.XX</text>
<text x="164.3" y="182.8">0.XXX</text>
<text x="172.7" y="180.1">.010&quot;</text>
<text x="172.8" y="182.8">.005&quot;</text>
</g>
<text font-size="2.1" fill="#271414" x="178" y="202.3">63</text>
<g font-size="2">
<text x="162.5" y="187.6">MATERIAL</text>
<text x="162.6" y="194.7">POST CONDITION</text>
<text x="162.5" y="202.3">FINISH</text>
</g>
</svg>
